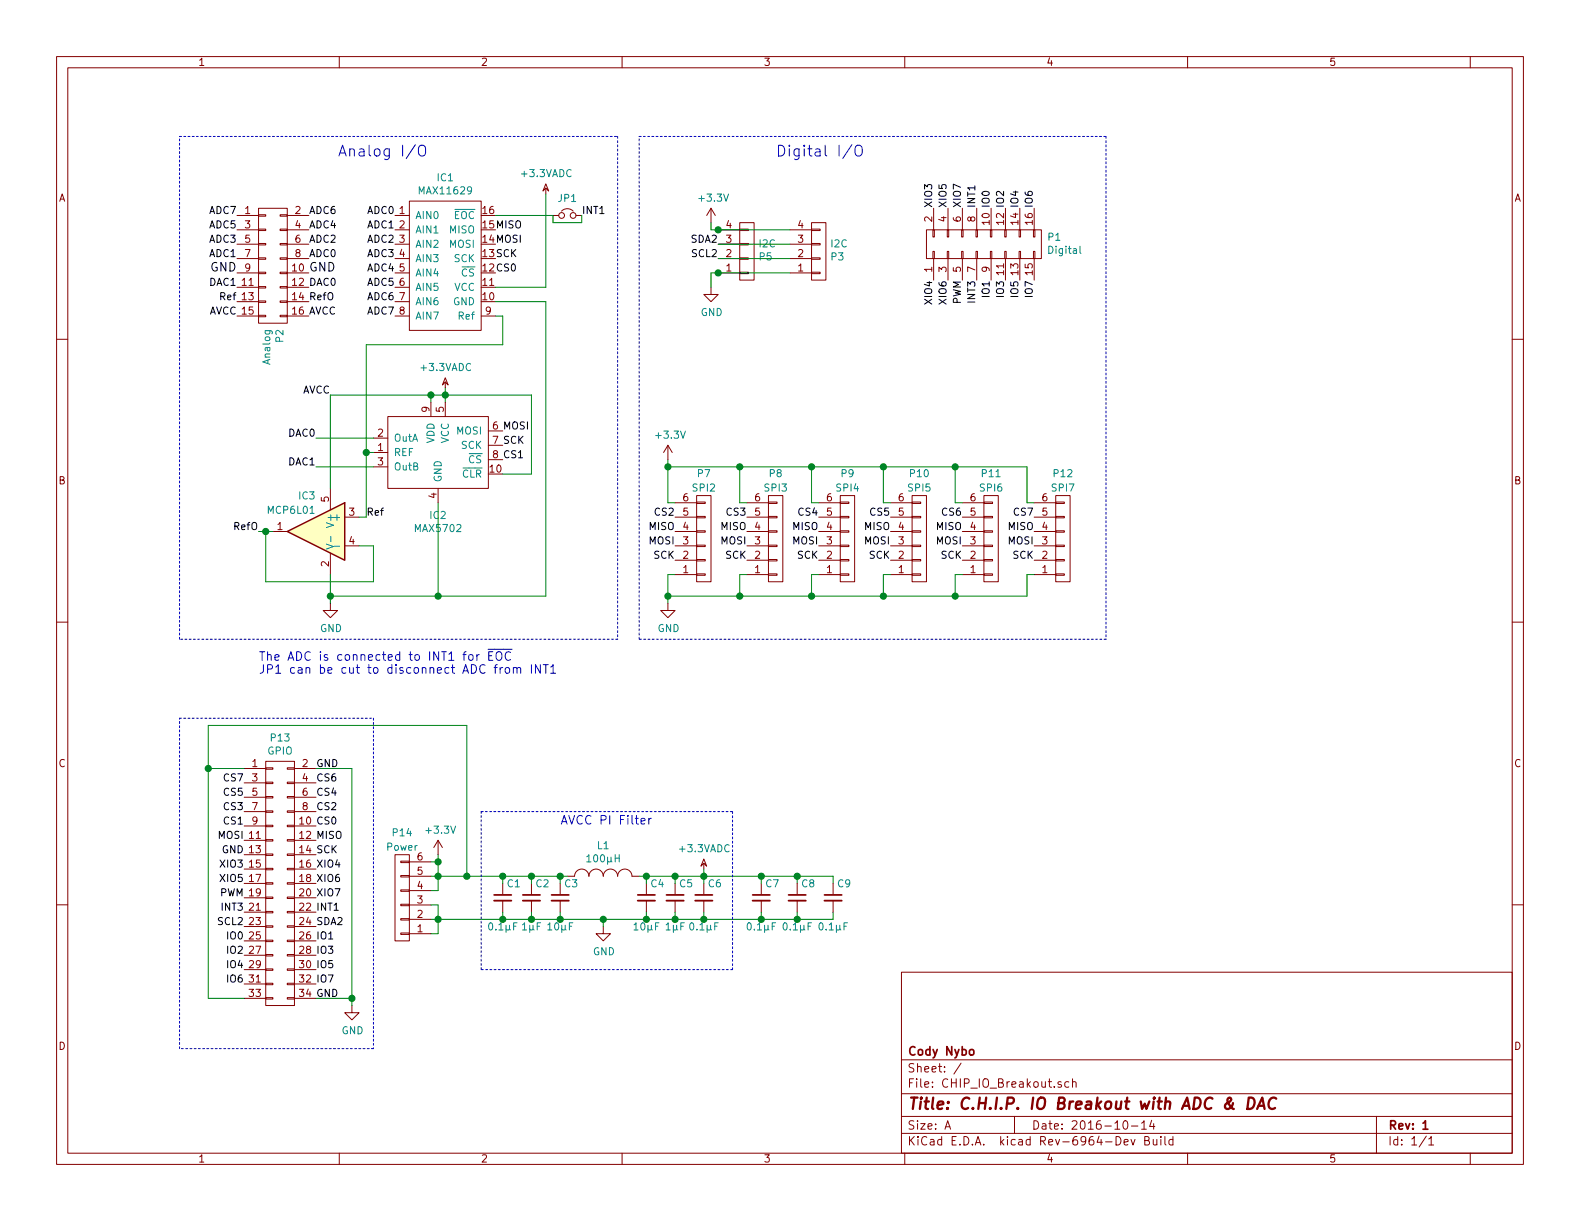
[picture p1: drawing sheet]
<svg xmlns="http://www.w3.org/2000/svg" width="279mm" height="216mm" viewBox="0 0 279 216" stroke-linecap="round" stroke-linejoin="round" font-family="sans-serif">
<g fill="none" stroke="#840000" stroke-width=".18">
<path d="M10 10h259.4v195.9h-259.4zM12 12h255.4v191.9h-255.4zM60 10v2M110 10v2M160 10v2M210 10v2M260 10v2M41.9 38.1h3.8M45.7 38h1.3v.2h-1.3zM45.7 36.8h5.1v20.4h-5.1zM49.5 38h1.3v.2h-1.3zM50.8 38.1h3.8"/>
<path d="M69.8 38.1h2.6M72.4 35.6h12.7v22.8h-12.7zM96.5 33.3v1M96.5 32.5l.5 1.3-.5-.5-.5 .5zM97.8 38.1h1M99.3 37.3a1.41 1.41 0 0 1 2 0M101.9 38.1h1M125.7 36.8l-.7 1.3M125.7 36.8v2.6M125.7 36.8l.8 1.3M130.8 39.4h2.5v10.1h-2.5zM143.5 39.4h2.5v10.1h-2.5z"/>
<path d="M165.1 36.8v3.8M167.6 36.8v3.8M170.2 36.8v3.8M172.7 36.8v3.8M175.3 36.8v3.8M177.8 36.8v3.8M180.3 36.8v3.8M182.9 36.8v3.8M10 60h2M41.9 40.6h3.8M41.9 43.2h3.8M41.9 45.7h3.8"/>
<path d="M41.9 48.3h3.8M41.9 50.8h3.8M41.9 53.3h3.8M41.9 55.9h3.8M45.7 55.8h1.3v.2h-1.3zM45.7 53.2h1.3v.3h-1.3zM45.7 50.7h1.3v.2h-1.3zM45.7 48.1h1.3v.3h-1.3zM45.7 45.6h1.3v.2h-1.3zM45.7 43.1h1.3v.2h-1.3zM45.7 40.5h1.3v.3h-1.3zM49.5 55.8h1.3v.2h-1.3z"/>
<path d="M49.5 53.2h1.3v.3h-1.3zM49.5 50.7h1.3v.2h-1.3zM49.5 48.1h1.3v.3h-1.3zM49.5 45.6h1.3v.2h-1.3zM49.5 43.1h1.3v.2h-1.3zM49.5 40.5h1.3v.3h-1.3zM50.8 40.6h3.8M50.8 43.2h3.8M50.8 45.7h3.8M50.8 48.3h3.8M50.8 50.8h3.8M50.8 53.3h3.8"/>
<path d="M50.8 55.9h3.8M69.8 40.6h2.6M69.8 43.2h2.6M69.8 45.7h2.6M69.8 48.3h2.6M69.8 50.8h2.6M69.8 53.3h2.6M69.8 55.9h2.6M85.1 55.9h2.5M125.7 50.8v1.3h1.3l-1.3 1.2-1.2-1.2h1.2M127 40.6h3.8M127 43.2h3.8"/>
<path d="M127 45.7h3.8M127 48.3h3.8M130.8 40.5h1.5v.3h-1.5zM130.8 43.1h1.5v.2h-1.5zM130.8 45.6h1.5v.2h-1.5zM130.8 48.1h1.5v.3h-1.5zM139.7 40.6h3.8M139.7 43.2h3.8M139.7 45.7h3.8M139.7 48.3h3.8M143.5 40.5h1.5v.3h-1.5zM143.5 43.1h1.5v.2h-1.5z"/>
<path d="M143.5 45.6h1.5v.2h-1.5zM143.5 48.1h1.5v.3h-1.5zM163.8 40.6h20.3v5.1h-20.3zM165 44.5h.2v1.2h-.2zM165 40.6h.2v1.3h-.2zM165.1 45.7v3.8M167.5 44.5h.3v1.2h-.3zM167.5 40.6h.3v1.3h-.3zM167.6 45.7v3.8M170.1 44.5h.2v1.2h-.2zM170.1 40.6h.2v1.3h-.2zM170.2 45.7v3.8"/>
<path d="M172.6 44.5h.2v1.2h-.2zM172.6 40.6h.2v1.3h-.2zM172.7 45.7v3.8M175.1 44.5h.3v1.2h-.3zM175.1 40.6h.3v1.3h-.3zM175.3 45.7v3.8M177.7 44.5h.2v1.2h-.2zM177.7 40.6h.2v1.3h-.2zM177.8 45.7v3.8M180.2 44.5h.3v1.2h-.3zM180.2 40.6h.3v1.3h-.3zM180.3 45.7v3.8"/>
<path d="M182.8 44.5h.2v1.2h-.2zM182.8 40.6h.2v1.3h-.2zM182.9 45.7v3.8M267.4 60h2M66 77.5h2.6M68.6 73.7h17.8v12.7h-17.8zM76.2 71.1v2.6M78.7 67.6v1M78.7 66.8l.5 1.3-.5-.5-.5 .5zM78.7 71.1v2.6M86.4 76.2h2.5M86.4 78.7h2.5"/>
<path d="M118.1 78.7l-.8 1.3M118.1 78.7v2.6M118.1 78.7l.8 1.3M48.3 94h2.5M58.4 86.4v3.8M58.4 97.8v3.8M61 91.4h2.5M61 96.5h2.5M66 80h2.6M66 82.6h2.6M77.5 86.4v2.5M86.4 81.3h2.5"/>
<path d="M119.4 94h3.8M119.4 91.4h3.8M119.4 96.5h3.8M119.4 99.1h3.8M119.4 88.9h3.8M123.2 88.8h1.5v.2h-1.5zM123.2 91.3h1.5v.3h-1.5zM123.2 93.9h1.5v.2h-1.5zM123.2 96.4h1.5v.2h-1.5zM123.2 98.9h1.5v.3h-1.5zM123.2 87.6h2.5v15.3h-2.5zM132.1 94h3.8"/>
<path d="M132.1 91.4h3.8M132.1 96.5h3.8M132.1 99.1h3.8M132.1 88.9h3.8M135.9 88.8h1.5v.2h-1.5zM135.9 91.3h1.5v.3h-1.5zM135.9 93.9h1.5v.2h-1.5zM135.9 96.4h1.5v.2h-1.5zM135.9 98.9h1.5v.3h-1.5zM135.9 87.6h2.5v15.3h-2.5zM144.8 94h3.8M144.8 91.4h3.8"/>
<path d="M144.8 96.5h3.8M144.8 99.1h3.8M144.8 88.9h3.8M148.6 88.8h1.5v.2h-1.5zM148.6 91.3h1.5v.3h-1.5zM148.6 93.9h1.5v.2h-1.5zM148.6 96.4h1.5v.2h-1.5zM148.6 98.9h1.5v.3h-1.5zM148.6 87.6h2.5v15.3h-2.5zM157.5 94h3.8M157.5 91.4h3.8M157.5 96.5h3.8"/>
<path d="M157.5 99.1h3.8M157.5 88.9h3.8M161.3 88.8h1.5v.2h-1.5zM161.3 91.3h1.5v.3h-1.5zM161.3 93.9h1.5v.2h-1.5zM161.3 96.4h1.5v.2h-1.5zM161.3 98.9h1.5v.3h-1.5zM161.3 87.6h2.5v15.3h-2.5zM170.2 94h3.8M170.2 91.4h3.8M170.2 96.5h3.8M170.2 99.1h3.8"/>
<path d="M170.2 88.9h3.8M174 88.8h1.5v.2h-1.5zM174 91.3h1.5v.3h-1.5zM174 93.9h1.5v.2h-1.5zM174 96.4h1.5v.2h-1.5zM174 98.9h1.5v.3h-1.5zM174 87.6h2.5v15.3h-2.5zM182.9 94h3.8M182.9 91.4h3.8M182.9 96.5h3.8M182.9 99.1h3.8M182.9 88.9h3.8"/>
<path d="M186.7 88.8h1.5v.2h-1.5zM186.7 91.3h1.5v.3h-1.5zM186.7 93.9h1.5v.2h-1.5zM186.7 96.4h1.5v.2h-1.5zM186.7 98.9h1.5v.3h-1.5zM186.7 87.6h2.5v15.3h-2.5zM10 110h2M58.4 106.7v1.3h1.3l-1.3 1.2-1.3-1.2h1.3M118.1 106.7v1.3h1.3l-1.3 1.2-1.3-1.2h1.3M119.4 101.6h3.8M123.2 101.5h1.5v.2h-1.5zM132.1 101.6h3.8"/>
<path d="M135.9 101.5h1.5v.2h-1.5zM144.8 101.6h3.8M148.6 101.5h1.5v.2h-1.5zM157.5 101.6h3.8M161.3 101.5h1.5v.2h-1.5zM170.2 101.6h3.8M174 101.5h1.5v.2h-1.5zM182.9 101.6h3.8M186.7 101.5h1.5v.2h-1.5zM267.4 110h2M43.2 135.9h3.8M43.2 138.4h3.8"/>
<path d="M47 138.3h1.3v.3h-1.3zM47 135.8h1.3v.2h-1.3zM47 134.6h5.1v43.2h-5.1zM50.8 138.3h1.3v.3h-1.3zM50.8 135.8h1.3v.2h-1.3zM52.1 135.9h3.8M52.1 138.4h3.8M10 160h2M43.2 141h3.8M43.2 143.5h3.8M43.2 146.1h3.8M43.2 158.8h3.8"/>
<path d="M43.2 148.6h3.8M43.2 151.1h3.8M43.2 153.7h3.8M43.2 156.2h3.8M47 158.6h1.3v.3h-1.3zM47 156.1h1.3v.2h-1.3zM47 153.5h1.3v.3h-1.3zM47 151h1.3v.3h-1.3zM47 148.5h1.3v.2h-1.3zM47 145.9h1.3v.3h-1.3zM47 143.4h1.3v.2h-1.3zM47 140.8h1.3v.3h-1.3z"/>
<path d="M50.8 158.6h1.3v.3h-1.3zM50.8 156.1h1.3v.2h-1.3zM50.8 153.5h1.3v.3h-1.3zM50.8 151h1.3v.3h-1.3zM50.8 148.5h1.3v.2h-1.3zM50.8 145.9h1.3v.3h-1.3zM50.8 143.4h1.3v.2h-1.3zM50.8 140.8h1.3v.3h-1.3zM52.1 141h3.8M52.1 143.5h3.8M52.1 146.1h3.8M52.1 158.8h3.8"/>
<path d="M52.1 148.6h3.8M52.1 151.1h3.8M52.1 153.7h3.8M52.1 156.2h3.8M69.8 151.1h2.6v15.3h-2.6zM70.9 152.3h1.5v.2h-1.5zM70.9 154.8h1.5v.3h-1.5zM70.9 157.4h1.5v.2h-1.5zM70.9 159.9h1.5v.2h-1.5zM72.4 154.9h3.8M72.4 157.5h3.8M72.4 152.4h3.8"/>
<path d="M77.5 148.6v2.5M77.5 148.6l-.8 1.3M77.5 148.6l.7 1.3M88.9 156.2v1.9M88.9 159.3v2M94 156.2v1.9M94 159.3v2M99.1 156.2v1.9M99.1 159.3v2M100.3 154.9h1.3a1.27 1.27 0 0 1 1.3-1.2 1.27 1.27 0 0 1 1.2 1.2 1.27 1.27 0 0 1 1.3-1.2 1.27 1.27 0 0 1 1.3 1.2 1.27 1.27 0 0 1 1.2-1.2 1.27 1.27 0 0 1 1.3 1.2 1.27 1.27 0 0 1 1.3-1.2 1.27 1.27 0 0 1 1.3 1.2h1.2M114.3 156.2v1.9M114.3 159.3v2"/>
<path d="M119.4 156.2v1.9M119.4 159.3v2M124.5 152.7v1M124.5 151.9l.5 1.3-.5-.5-.5 .5zM124.5 156.2v1.9M124.5 159.3v2M134.6 156.2v1.9M134.6 159.3v2M141 156.2v1.9M141 159.3v2M147.3 156.2v1.9M147.3 159.3v2"/>
<path d="M267.4 160h2M43.2 171.5h3.8M43.2 161.3h3.8M43.2 174h3.8M43.2 163.8h3.8M43.2 176.5h3.8M43.2 166.4h3.8M43.2 168.9h3.8M47 176.4h1.3v.3h-1.3zM47 173.9h1.3v.2h-1.3zM47 171.3h1.3v.3h-1.3zM47 168.8h1.3v.2h-1.3z"/>
<path d="M47 166.2h1.3v.3h-1.3zM47 163.7h1.3v.3h-1.3zM47 161.2h1.3v.2h-1.3zM50.8 176.4h1.3v.3h-1.3zM50.8 173.9h1.3v.2h-1.3zM50.8 171.3h1.3v.3h-1.3zM50.8 168.8h1.3v.2h-1.3zM50.8 166.2h1.3v.3h-1.3zM50.8 163.7h1.3v.3h-1.3zM50.8 161.2h1.3v.2h-1.3zM52.1 171.5h3.8M52.1 161.3h3.8"/>
<path d="M52.1 174h3.8M52.1 163.8h3.8M52.1 176.5h3.8M52.1 166.4h3.8M52.1 168.9h3.8M62.2 177.8v1.3h1.3l-1.3 1.2-1.2-1.2h1.2M70.9 162.4h1.5v.3h-1.5zM70.9 165h1.5v.2h-1.5zM72.4 165.1h3.8M72.4 162.6h3.8M72.4 160h3.8M106.7 163.8v1.3h1.2l-1.2 1.3-1.3-1.3h1.3"/>
<path d="M159.4 171.9h108v32h-108zM159.4 197.4h108M159.4 193.4h108M159.4 187.4h108M167.1 199.7l.5-1.5 .5 1.5M167.2 199.2h.8M170 188l-1.3 1.9M179.4 197.4v3M187.7 191.3a.37 .37 0 0 0-.6 .2v.2l.6 .1v.2l-.2 .3-.4-.1M189 191.3h-.4l-.3 .2 .1 .6 .2 .2 .4-.1M189.7 191.4v-.1a.37 .37 0 0 1 .6 .2v.8M189.7 190.8v1.5"/>
<path d="M198.8 198.2h.3a.94 .94 0 0 1 0 1.5 .8 .8 0 0 1-.6-.7 .8 .8 0 0 1 .3-.8zM200.1 199.1h1.1M201.9 198.6l.4-.4v1.5M201.9 199.7h.8M203.7 198.1l-.4 1.1h.9M204 198.7v1M243.4 197.4v6.5M60 203.9v2M110 203.9v2M159.4 200.4h108M160 203.9v2M198.8 202l.7-.2-.1-.3h-.4l-.2 .2 .1 .7h.5"/>
<path d="M200 201.5l.4 1 .3-1M202.4 201.7l.7-.2 .1-.3-.1-.2h-.7v1.5h.6l.3-.3a.41 .41 0 0 0-.4-.5M203.9 201.5l.1 .9 .3 .1 .3-.2M204.6 201.5v1M205.3 201v.1M205.3 201.5v1M206 201v1.3l.2 .2M207.4 201.5h-.4l-.3 .3 .1 .5 .2 .2 .4-.1M207.4 201v1.5M210 203.9v2M252.2 200.9l-1.2 1.9M252.7 201.4l.4-.4v1.5"/>
<path d="M252.7 202.5h.8M260 203.9v2"/>
<circle cx="99.3" cy="38.1" r=".51"/>
<circle cx="101.3" cy="38.1" r=".51"/>
</g>
<path d="M87.4 158.2h3M92.5 158.2h3M97.5 158.2h3.1M112.8 158.2h3M117.9 158.2h3M122.9 158.2h3.1M133.1 158.2h3M139.4 158.2h3.1M145.8 158.2h3M171.5 185.7l.2-.1 .4 .1 .1 .6-.1 .2-.4 .1-.2-.2zM251.6 198.6l.5-.4v1.5M251.6 199.7h.9" fill="none" stroke="#840000" stroke-width=".3"/>
<path d="M220.8 194.1h.5a1.09 1.09 0 0 1 .6 1.1 1.09 1.09 0 0 1-.8 .9h-.5zM222.3 196.1l.9-2 .4 2M222.6 195.5h.9M225.7 194.3a.88 .88 0 0 0-1 0 .88 .88 0 0 0-.4 .9 .71 .71 0 0 0 .3 .8 .71 .71 0 0 0 .9-.1" fill="none" stroke="#840000" stroke-width=".41"/>
<path d="M50.8 94l10.2-5.1v10.2z" fill="#ffffc2" stroke="#ffffc2" stroke-width=".18"/>
<path d="M50.8 94l10.2-5.1v10.2z" fill="none" stroke="#840000" stroke-width=".25"/>
<path d="M191 43.5v1.1l.2 .2M57.7 96.2l1.3 .4-1.3 .5M58.5 94.8v1M59.1 96.6h1" fill="none" stroke="#008484" stroke-width=".18"/>
<g fill="none" stroke="#0000c2" stroke-width=".18">
<path d="M73.5 25.6l-1.7 2.4M74.1 26a.63 .63 0 0 1 .7-.3 .63 .63 0 0 1 .5 .6v.6a.64 .64 0 0 1-.7 .7 .64 .64 0 0 1-.6-.7zM150.6 25.6l-1.6 2.4M151.3 26l.3-.3a.67 .67 0 0 1 .9 .6v.6a.64 .64 0 0 1-.5 .7 .64 .64 0 0 1-.7-.3zM82.9 115.9l.3-.2 .4 .2 .1 .6-.2 .2-.3 .1-.3-.2zM84.3 115.7v1.1M84.8 115.7l-.3 .1-.2 .2M86.3 114.8h4.3M86.4 116h.5M87.1 115.2h-.7v1.6h.7M87.8 115.4l.3-.2a.53 .53 0 0 1 .6 .5v.6a.51 .51 0 0 1-.7 .4 1.14 1.14 0 0 1-.2-1.3zM88.4 118v1"/>
<path d="M88.9 118l-.3 .1-.2 .2M89.4 118.2l.4-.2 .3 .3v.4l-.3 .3h-.3l-.2-.3zM90.3 115.4a.62 .62 0 0 0-.8 0 .62 .62 0 0 0-.2 .7 .56 .56 0 0 0 .3 .6 .56 .56 0 0 0 .7-.1M90.8 118.2l.2-.2 .4 .1v.9M90.8 118v1M91.4 118.2l.2-.2 .4 .1 .1 .9M94 117.5v1.5M95.6 117.5v1.5l-.9-1.5v1.5M96.1 117.5h.9M96.5 117.5v1.5M97.4 118l.4-.5v1.5M97.4 119h.8"/>
<path d="M113.4 145.2l.7-.1-.1-.3-.4-.1-.2 .2v.7h.6M114.7 144.7v1M115.2 144.7l-.5 .3"/>
</g>
<path d="M87.4 159.3h3M92.5 159.3h3M97.5 159.3h3.1M112.8 159.3h3M117.9 159.3h3M122.9 159.3h3.1M133.1 159.3h3M139.4 159.3h3.1M145.8 159.3h3" fill="none" stroke="#840000" stroke-width=".33"/>
<g fill="none" stroke="#008400" stroke-width=".18">
<path d="M87.6 38.1h10.2v1.3h5.1v-1.3M96.5 34.3v16.5h-8.9M125.7 39.4v1.2h14M87.6 53.3h8.9v52.1h-38.1M87.6 55.9h1.3v5.1h-24.1v30.4h-1.3M127 43.2h12.7M127 45.7h12.7M139.7 48.3h-14v2.5M55.9 77.5h10.1M76.2 69.9v1.2M78.7 68.6v2.5M45.7 94h2.6"/>
<path d="M47 94v8.9h19v-6.4h-2.5M55.9 82.6h10.1M64.8 80h1.2M77.5 88.9v16.5M88.9 83.8h5.1v-13.9h-35.6v16.5M118.1 81.3v7.6h1.3M118.1 82.6h63.5v6.3h1.3M130.8 82.6v6.3h1.3M143.5 82.6v6.3h1.3M156.2 82.6v6.3h1.3M168.9 82.6v6.3h1.3M58.4 101.6v5.1"/>
<path d="M119.4 101.6h-1.3v5.1M132.1 101.6h-1.3v3.8M144.8 101.6h-1.3v3.8M157.5 101.6h-1.3v3.8M170.2 101.6h-1.3v3.8M182.9 101.6h-1.3v3.8h-63.5M36.8 135.9h6.4M55.9 135.9h6.3v41.9M76.2 154.9h24.1M76.2 152.4h1.3M77.5 151.1v6.4h-1.3M82.5 154.9v-26.6h-45.7v48.2h6.4"/>
<path d="M88.9 154.9v1.3M94 154.9v1.3M99.1 154.9v1.3M113 154.9h34.3v1.3M114.3 154.9v1.3M119.4 154.9v1.3M124.5 153.7v2.5M134.6 154.9v1.3M141 154.9v1.3M55.9 176.5h6.3M76.2 160h1.3v5.1h-1.3M88.9 161.3v1.3"/>
<path d="M94 161.3v1.3M99.1 161.3v1.3M106.7 162.6v1.2M114.3 161.3v1.3M119.4 161.3v1.3M124.5 161.3v1.3M134.6 161.3v1.3M141 161.3v1.3M147.3 161.3v1.3h-71.1"/>
</g>
<g fill="#008400" stroke="#008400" stroke-width=".25">
<circle cx="62.2" cy="176.5" r=".51"/>
<circle cx="36.8" cy="135.9" r=".51"/>
<circle cx="64.8" cy="80" r=".51"/>
<circle cx="78.7" cy="69.9" r=".51"/>
<circle cx="47" cy="94" r=".51"/>
<circle cx="58.4" cy="105.4" r=".51"/>
<circle cx="77.5" cy="105.4" r=".51"/>
<circle cx="76.2" cy="69.9" r=".51"/>
<circle cx="94" cy="154.9" r=".51"/>
<circle cx="99.1" cy="154.9" r=".51"/>
<circle cx="119.4" cy="154.9" r=".51"/>
<circle cx="114.3" cy="154.9" r=".51"/>
<circle cx="94" cy="162.6" r=".51"/>
<circle cx="99.1" cy="162.6" r=".51"/>
<circle cx="114.3" cy="162.6" r=".51"/>
<circle cx="119.4" cy="162.6" r=".51"/>
<circle cx="106.7" cy="162.6" r=".51"/>
<circle cx="88.9" cy="154.9" r=".51"/>
<circle cx="124.5" cy="154.9" r=".51"/>
<circle cx="141" cy="162.6" r=".51"/>
<circle cx="141" cy="154.9" r=".51"/>
<circle cx="134.6" cy="154.9" r=".51"/>
<circle cx="124.5" cy="162.6" r=".51"/>
<circle cx="134.6" cy="162.6" r=".51"/>
<circle cx="168.9" cy="105.4" r=".51"/>
<circle cx="156.2" cy="105.4" r=".51"/>
<circle cx="143.5" cy="105.4" r=".51"/>
<circle cx="130.8" cy="105.4" r=".51"/>
<circle cx="168.9" cy="82.6" r=".51"/>
<circle cx="156.2" cy="82.6" r=".51"/>
<circle cx="143.5" cy="82.6" r=".51"/>
<circle cx="130.8" cy="82.6" r=".51"/>
<circle cx="118.1" cy="105.4" r=".51"/>
<circle cx="118.1" cy="82.6" r=".51"/>
<circle cx="77.5" cy="154.9" r=".51"/>
<circle cx="77.5" cy="162.6" r=".51"/>
<circle cx="88.9" cy="162.6" r=".51"/>
<circle cx="77.5" cy="152.4" r=".51"/>
<circle cx="82.6" cy="154.9" r=".51"/>
<circle cx="127" cy="40.6" r=".51"/>
<circle cx="127" cy="48.3" r=".51"/>
</g>
<g fill="none" stroke="#0000c2" stroke-width=".18" stroke-dasharray=".3 .4">
<path d="M31.7 24.1h77.5M109.2 24.1v88.9M113 24.1h82.6M195.6 24.1v88.9M31.7 113v-88.9M109.2 113h-77.5M113 113v-88.9M195.6 113h-82.6M31.7 127h34.3M66 127v58.4M85.1 143.5h44.4M129.5 143.5v28"/>
<path d="M85.1 171.5v-28M129.5 171.5h-44.4M31.7 185.4v-58.4M66 185.4h-34.3"/>
</g>
<text font-size="2.8" fill="#840000" x="160.4" y="196.2">Title: C.H.I.P. IO Breakout with ADC &amp; DAC</text>
<g font-size="2.7" fill="#0000c2">
<text x="59.7" y="27.7">Analog I/O</text>
<text x="137.2" y="27.7">Digital I/O</text>
</g>
<g font-size="2.1">
<text x="37.2" y="48">GND</text>
<text x="54.6" y="48">GND</text>
</g>
<g font-size="2.1" fill="#0000c2">
<text x="45.7" y="116.8">The ADC is connected to INT1 for EOC</text>
<text x="45.7" y="119.1">JP1 can be cut to disconnect ADC from INT1</text>
<text x="99.1" y="145.8">AVCC PI Filter</text>
</g>
<g font-size="2.1" fill="#840000">
<text x="160.4" y="189.6">Sheet: /</text>
<text x="160.4" y="186.6">Cody Nybo</text>
<text x="160.4" y="192.3">File: CHIP_IO_Breakout.sch</text>
<text x="160.4" y="202.5">KiCad E.D.A. kicad Rev-6964-Dev Build</text>
<text x="160.4" y="199.7">Size: A</text>
<text x="182.4" y="199.7">Date: 2016-10-14</text>
<text x="245.4" y="199.7">Rev: 1</text>
<text x="245.4" y="202.5">Id: 1/1</text>
</g>
<g font-size="1.8" fill="#840000">
<text x="35" y="11.6">1</text>
<text x="85" y="11.6">2</text>
<text x="135" y="11.6">3</text>
<text x="185" y="11.6">4</text>
<text x="235" y="11.6">5</text>
<text x="10.4" y="35.6">A</text>
<text x="267.8" y="35.6">A</text>
<text x="43.3" y="37.8">1</text>
<text x="43.3" y="40.4">3</text>
<text x="52.2" y="37.8">2</text>
<text x="52.2" y="40.4">4</text>
<text x="70.6" y="37.8">1</text>
<text x="70.6" y="40.4">2</text>
<text x="85.4" y="37.8">16</text>
<text x="128.4" y="40.4">4</text>
<text x="141.1" y="40.4">4</text>
<text x="164.8" y="39.2" transform="rotate(-90 164.8 39.2)">2</text>
<text x="167.4" y="39.2" transform="rotate(-90 167.4 39.2)">4</text>
<text x="169.9" y="39.2" transform="rotate(-90 169.9 39.2)">6</text>
<text x="172.5" y="39.2" transform="rotate(-90 172.5 39.2)">8</text>
<text x="175" y="39.7" transform="rotate(-90 175 39.7)">10 IO0</text>
<text x="177.5" y="39.7" transform="rotate(-90 177.5 39.7)">12 IO2</text>
<text x="180.1" y="39.7" transform="rotate(-90 180.1 39.7)">14 IO4</text>
<text x="182.6" y="39.7" transform="rotate(-90 182.6 39.7)">16 IO6</text>
<text x="43.3" y="42.9">5</text>
<text x="43.3" y="45.5">7</text>
<text x="52.2" y="42.9">6</text>
<text x="52.2" y="45.5">8</text>
<text x="70.6" y="42.9">3</text>
<text x="70.6" y="45.5">4</text>
<text x="128.4" y="45.5">2</text>
<text x="128.4" y="42.9">3</text>
<text x="141.1" y="45.5">2</text>
<text x="141.1" y="42.9">3</text>
<text x="42.8" y="50.5">11</text>
<text x="43.3" y="48">9</text>
<text x="51.7" y="48">10</text>
<text x="70.6" y="48">5</text>
<text x="70.6" y="50.5">6</text>
<text x="70.6" y="53.1">7</text>
<text x="85.4" y="53.1">10</text>
<text x="85.4" y="50.5">11</text>
<text x="128.4" y="48">1</text>
<text x="141.1" y="48">1</text>
<text x="164.8" y="48.1" transform="rotate(-90 164.8 48.1)">1</text>
<text x="167.4" y="48.1" transform="rotate(-90 167.4 48.1)">3</text>
<text x="169.9" y="48.1" transform="rotate(-90 169.9 48.1)">5</text>
<text x="172.5" y="48.1" transform="rotate(-90 172.5 48.1)">7</text>
<text x="175" y="48.1" transform="rotate(-90 175 48.1)">9</text>
<text x="177.5" y="48.6" transform="rotate(-90 177.5 48.6)">11</text>
<text x="180.1" y="48.6" transform="rotate(-90 180.1 48.6)">13</text>
<text x="182.6" y="48.6" transform="rotate(-90 182.6 48.6)">15</text>
<text x="70.6" y="55.6">8</text>
<text x="85.9" y="55.6">9</text>
<text x="66.8" y="77.2">2</text>
<text x="75.9" y="72.9" transform="rotate(-90 75.9 72.9)">9</text>
<text x="78.5" y="72.9" transform="rotate(-90 78.5 72.9)">5</text>
<text x="66.8" y="79.8">1</text>
<text x="66.8" y="82.3">3</text>
<text x="86.7" y="83.6">10</text>
<text x="10.4" y="85.6">B</text>
<text x="58.2" y="88.7" transform="rotate(-90 58.2 88.7)">5</text>
<text x="77.2" y="88.1" transform="rotate(-90 77.2 88.1)">4</text>
<text x="120.8" y="88.6">6</text>
<text x="133.5" y="88.6">6</text>
<text x="146.2" y="88.6">6</text>
<text x="158.9" y="88.6">6</text>
<text x="171.6" y="88.6">6</text>
<text x="184.3" y="88.6">6</text>
<text x="267.8" y="85.6">B</text>
<text x="49" y="93.7">1</text>
<text x="61.7" y="91.2">3</text>
<text x="120.8" y="93.7">4</text>
<text x="120.8" y="91.2">5</text>
<text x="133.5" y="93.7">4</text>
<text x="133.5" y="91.2">5</text>
<text x="146.2" y="93.7">4</text>
<text x="146.2" y="91.2">5</text>
<text x="158.9" y="93.7">4</text>
<text x="158.9" y="91.2">5</text>
<text x="171.6" y="93.7">4</text>
<text x="171.6" y="91.2">5</text>
<text x="184.3" y="93.7">4</text>
<text x="184.3" y="91.2">5</text>
<text x="58.2" y="100.2" transform="rotate(-90 58.2 100.2)">2</text>
<text x="61.7" y="96.3">4</text>
<text x="120.8" y="101.3">1</text>
<text x="120.8" y="98.8">2</text>
<text x="120.8" y="96.3">3</text>
<text x="133.5" y="101.3">1</text>
<text x="133.5" y="98.8">2</text>
<text x="133.5" y="96.3">3</text>
<text x="146.2" y="101.3">1</text>
<text x="146.2" y="98.8">2</text>
<text x="146.2" y="96.3">3</text>
<text x="158.9" y="101.3">1</text>
<text x="158.9" y="98.8">2</text>
<text x="158.9" y="96.3">3</text>
<text x="171.6" y="101.3">1</text>
<text x="171.6" y="98.8">2</text>
<text x="171.6" y="96.3">3</text>
<text x="184.3" y="101.3">1</text>
<text x="184.3" y="98.8">2</text>
<text x="184.3" y="96.3">3</text>
<text x="10.4" y="135.6">C</text>
<text x="44.6" y="135.6">1</text>
<text x="53.5" y="135.6">2</text>
<text x="267.8" y="135.6">C</text>
<text x="44.6" y="138.2">3</text>
<text x="44.6" y="140.7">5</text>
<text x="44.6" y="143.3">7</text>
<text x="53.5" y="138.2">4</text>
<text x="53.5" y="140.7">6</text>
<text x="53.5" y="143.3">8</text>
<text x="44.6" y="145.8">9</text>
<text x="44.1" y="153.4">15</text>
<text x="44.1" y="156">17</text>
<text x="73.8" y="154.7">5</text>
<text x="73.8" y="152.1">6</text>
<text x="44.1" y="161">21</text>
<text x="73.8" y="159.8">3</text>
<text x="73.8" y="157.2">4</text>
<text x="44.1" y="163.6">23</text>
<text x="44.1" y="166.1">25</text>
<text x="73.8" y="164.8">1</text>
<text x="73.8" y="162.3">2</text>
<text x="44.1" y="173.7">31</text>
<text x="44.1" y="168.7">27</text>
<text x="44.1" y="171.2">29</text>
<text x="44.1" y="176.3">33</text>
<text x="10.4" y="185.6">D</text>
<text x="267.8" y="185.6">D</text>
<text x="35" y="205.5">1</text>
<text x="85" y="205.5">2</text>
<text x="135" y="205.5">3</text>
<text x="185" y="205.5">4</text>
<text x="235" y="205.5">5</text>
</g>
<g font-size="1.8" fill="#008484">
<text x="74.3" y="34.4">MAX11629</text>
<text x="77.4" y="32.1">IC1</text>
<text x="92.4" y="31.3">+3.3VADC</text>
<text x="98.8" y="35.7">JP1</text>
<text x="123.8" y="35.7">+3.3V</text>
<text x="73.4" y="38.7">AIN0</text>
<text x="73.4" y="41.3">AIN1</text>
<text x="79.6" y="41.3">MISO</text>
<text x="80.2" y="38.7">EOC</text>
<text x="73.4" y="43.8">AIN2</text>
<text x="73.4" y="46.4">AIN3</text>
<text x="79.6" y="43.8">MOSI</text>
<text x="80.3" y="46.4">SCK</text>
<text x="134.3" y="43.7">I2C</text>
<text x="134.3" y="46.1">P5</text>
<text x="147" y="43.7">I2C</text>
<text x="147" y="46.1">P3</text>
<text x="185.4" y="42.6">P1</text>
<text x="185.6" y="44.9">Digital</text>
<text x="73.4" y="48.9">AIN4</text>
<text x="73.4" y="51.4">AIN5</text>
<text x="73.4" y="54">AIN6</text>
<text x="80.1" y="54">GND</text>
<text x="80.3" y="51.4">VCC</text>
<text x="81.6" y="48.9">CS</text>
<text x="73.4" y="56.5">AIN7</text>
<text x="81.2" y="56.5">Ref</text>
<text x="123.9" y="55.9">GND</text>
<text x="47.8" y="64.4" transform="rotate(-90 47.8 64.4)">Analog</text>
<text x="50.1" y="60.5" transform="rotate(-90 50.1 60.5)">P2</text>
<text x="74.6" y="65.6">+3.3VADC</text>
<text x="80.8" y="76.8">MOSI</text>
<text x="116.2" y="77.6">+3.3V</text>
<text x="69.6" y="80.6">REF</text>
<text x="69.6" y="78.1">OutA</text>
<text x="69.6" y="83.2">OutB</text>
<text x="76.8" y="78.4" transform="rotate(-90 76.8 78.4)">VDD</text>
<text x="79.4" y="78.4" transform="rotate(-90 79.4 78.4)">VCC</text>
<text x="81.6" y="79.4">SCK</text>
<text x="82.9" y="81.9">CS</text>
<text x="52.9" y="88.3">IC3</text>
<text x="78.1" y="85.3" transform="rotate(-90 78.1 85.3)">GND</text>
<text x="81.7" y="84.5">CLR</text>
<text x="122.6" y="86.9">SPI2</text>
<text x="123.4" y="84.4">P7</text>
<text x="135.3" y="86.9">SPI3</text>
<text x="136.1" y="84.4">P8</text>
<text x="148" y="86.9">SPI4</text>
<text x="148.8" y="84.4">P9</text>
<text x="160.7" y="86.9">SPI5</text>
<text x="161" y="84.4">P10</text>
<text x="173.4" y="86.9">SPI6</text>
<text x="173.7" y="84.4">P11</text>
<text x="186.1" y="86.9">SPI7</text>
<text x="186.4" y="84.4">P12</text>
<text x="47.5" y="90.9">MCP6L01</text>
<text x="59.1" y="92.9" transform="rotate(-90 59.1 92.9)">V+</text>
<text x="59.4" y="92.1">+</text>
<text x="73.5" y="94.1">MAX5702</text>
<text x="76.1" y="91.8">IC2</text>
<text x="56.6" y="111.8">GND</text>
<text x="116.3" y="111.8">GND</text>
<text x="48" y="131.1">P13</text>
<text x="47.3" y="133.4">GPIO</text>
<text x="69.5" y="147.9">P14</text>
<text x="75.5" y="147.4">+3.3V</text>
<text x="68.5" y="150.4">Power</text>
<text x="104" y="152.5">100µH</text>
<text x="105.7" y="150.2">L1</text>
<text x="120.3" y="150.7">+3.3VADC</text>
<text x="89.7" y="156.9">C1</text>
<text x="94.8" y="156.9">C2</text>
<text x="99.9" y="156.9">C3</text>
<text x="115.1" y="156.9">C4</text>
<text x="120.2" y="156.9">C5</text>
<text x="125.3" y="156.9">C6</text>
<text x="135.5" y="156.9">C7</text>
<text x="141.8" y="156.9">C8</text>
<text x="148.2" y="156.9">C9</text>
<text x="86.6" y="164.5">0.1µF</text>
<text x="92.4" y="164.5">1µF</text>
<text x="97" y="164.5">10µF</text>
<text x="112.2" y="164.5">10µF</text>
<text x="117.8" y="164.5">1µF</text>
<text x="122.1" y="164.5">0.1µF</text>
<text x="132.3" y="164.5">0.1µF</text>
<text x="138.7" y="164.5">0.1µF</text>
<text x="145" y="164.5">0.1µF</text>
<text x="104.9" y="168.9">GND</text>
<text x="60.4" y="182.9">GND</text>
</g>
<g font-size="1.8">
<text x="37.1" y="40.4">ADC5</text>
<text x="37.1" y="37.8">ADC7</text>
<text x="54.6" y="40.4">ADC4</text>
<text x="54.6" y="37.8">ADC6</text>
<text x="65" y="40.4">ADC1</text>
<text x="65" y="37.8">ADC0</text>
<text x="85.4" y="40.4">15MISO</text>
<text x="102.9" y="37.8">INT1</text>
<text x="164.8" y="36.8" transform="rotate(-90 164.8 36.8)">XIO3</text>
<text x="167.4" y="36.8" transform="rotate(-90 167.4 36.8)">XIO5</text>
<text x="169.9" y="36.8" transform="rotate(-90 169.9 36.8)">XIO7</text>
<text x="172.5" y="36.8" transform="rotate(-90 172.5 36.8)">INT1</text>
<text x="37.1" y="45.5">ADC1</text>
<text x="37.1" y="42.9">ADC3</text>
<text x="54.6" y="45.5">ADC0</text>
<text x="54.6" y="42.9">ADC2</text>
<text x="65" y="45.5">ADC3</text>
<text x="65" y="42.9">ADC2</text>
<text x="85.4" y="45.5">13SCK</text>
<text x="85.4" y="42.9">14MOSI</text>
<text x="122.3" y="42.9">SDA2</text>
<text x="122.5" y="45.5">SCL2</text>
<text x="37.1" y="50.5">DAC1</text>
<text x="39.1" y="53.1">Ref 13</text>
<text x="51.7" y="50.5">12 DAC0</text>
<text x="51.7" y="53.1">14 RefO</text>
<text x="65" y="53.1">ADC6</text>
<text x="65" y="48">ADC4</text>
<text x="65" y="50.5">ADC5</text>
<text x="85.4" y="48">12CS0</text>
<text x="164.8" y="53.6" transform="rotate(-90 164.8 53.6)">XIO4</text>
<text x="167.4" y="53.6" transform="rotate(-90 167.4 53.6)">XIO6</text>
<text x="169.9" y="53.8" transform="rotate(-90 169.9 53.8)">PWM</text>
<text x="172.5" y="53.4" transform="rotate(-90 172.5 53.4)">INT3</text>
<text x="175" y="52.4" transform="rotate(-90 175 52.4)">IO1</text>
<text x="177.5" y="52.4" transform="rotate(-90 177.5 52.4)">IO3</text>
<text x="180.1" y="52.4" transform="rotate(-90 180.1 52.4)">IO5</text>
<text x="182.6" y="52.4" transform="rotate(-90 182.6 52.4)">IO7</text>
<text x="36.9" y="55.6">AVCC 15</text>
<text x="51.7" y="55.6">16 AVCC</text>
<text x="65" y="55.6">ADC7</text>
<text x="53.4" y="69.6">AVCC</text>
<text x="51.1" y="77.2">DAC0</text>
<text x="87.1" y="75.9">6 MOSI</text>
<text x="51.1" y="82.3">DAC1</text>
<text x="87.1" y="78.5">7 SCK</text>
<text x="87.1" y="81">8 CS1</text>
<text x="41.5" y="93.7">RefO</text>
<text x="64.8" y="91.2">Ref</text>
<text x="114.9" y="93.7">MISO</text>
<text x="116" y="91.2">CS2</text>
<text x="127.6" y="93.7">MISO</text>
<text x="128.7" y="91.2">CS3</text>
<text x="140.3" y="93.7">MISO</text>
<text x="141.4" y="91.2">CS4</text>
<text x="153" y="93.7">MISO</text>
<text x="154.1" y="91.2">CS5</text>
<text x="165.7" y="93.7">MISO</text>
<text x="166.8" y="91.2">CS6</text>
<text x="178.4" y="93.7">MISO</text>
<text x="179.5" y="91.2">CS7</text>
<text x="114.9" y="96.3">MOSI</text>
<text x="115.6" y="98.8">SCK</text>
<text x="127.6" y="96.3">MOSI</text>
<text x="128.3" y="98.8">SCK</text>
<text x="140.3" y="96.3">MOSI</text>
<text x="141" y="98.8">SCK</text>
<text x="153" y="96.3">MOSI</text>
<text x="153.7" y="98.8">SCK</text>
<text x="165.7" y="96.3">MOSI</text>
<text x="166.4" y="98.8">SCK</text>
<text x="178.4" y="96.3">MOSI</text>
<text x="179.1" y="98.8">SCK</text>
<text x="55.9" y="135.6">GND</text>
<text x="39.8" y="138.2">CS7</text>
<text x="39.8" y="140.7">CS5</text>
<text x="39.8" y="143.3">CS3</text>
<text x="55.9" y="138.2">CS6</text>
<text x="55.9" y="140.7">CS4</text>
<text x="55.9" y="143.3">CS2</text>
<text x="38.7" y="148.3">MOSI 11</text>
<text x="39.8" y="145.8">CS1</text>
<text x="53" y="145.8">10 CS0</text>
<text x="53" y="148.3">12 MISO</text>
<text x="39.1" y="153.4">XIO3</text>
<text x="39.1" y="156">XIO5</text>
<text x="39.2" y="150.9">GND 13</text>
<text x="53" y="150.9">14 SCK</text>
<text x="53" y="153.4">16 XIO4</text>
<text x="53" y="156">18 XIO6</text>
<text x="38.9" y="158.5">PWM 19</text>
<text x="39.3" y="161">INT3</text>
<text x="53" y="158.5">20 XIO7</text>
<text x="53" y="161">22 INT1</text>
<text x="38.7" y="163.6">SCL2</text>
<text x="40.3" y="166.1">IO0</text>
<text x="53" y="163.6">24 SDA2</text>
<text x="53" y="166.1">26 IO1</text>
<text x="40.3" y="168.7">IO2</text>
<text x="40.3" y="171.2">IO4</text>
<text x="40.3" y="173.7">IO6</text>
<text x="53" y="171.2">30 IO5</text>
<text x="53" y="173.7">32 IO7</text>
<text x="53" y="168.7">28 IO3</text>
<text x="53" y="176.3">34 GND</text>
</g>
</svg>
